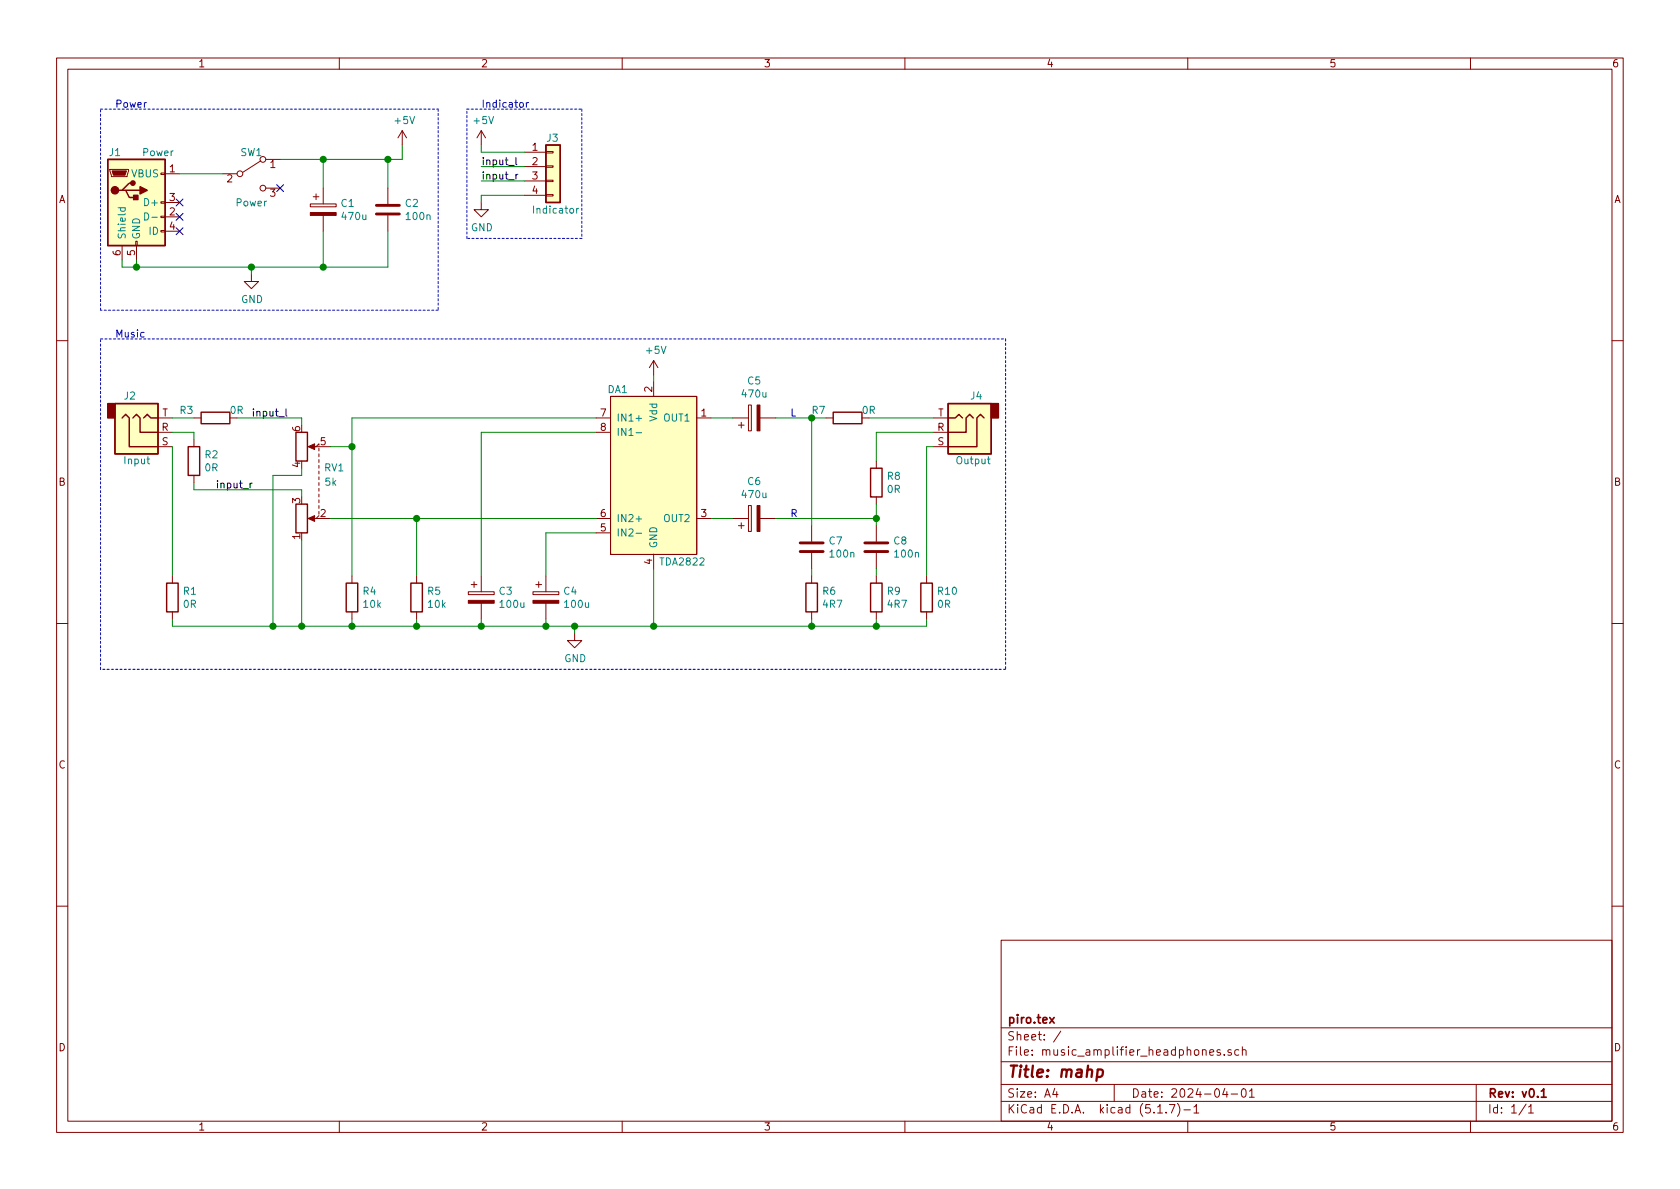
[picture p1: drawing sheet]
<svg xmlns="http://www.w3.org/2000/svg" width="297mm" height="210mm" viewBox="0 0 297 210" stroke-linecap="round" stroke-linejoin="round" font-family="sans-serif">
<g fill="none" stroke="#840000" stroke-width=".18">
<path d="M10 10.3h277v189.9h-277zM12 12.2h273v186.1h-273zM60 10.3v1.9M110 10.3v1.9M160 10.3v1.9M210 10.3v1.9M260 10.3v1.9M19.4 30h3.3v.2l-.2 1h-2.8zM28.4 38.2h.8v.3h-.8zM28.4 35.7h.8v.2h-.8zM28.4 30.6h.8v.3h-.8zM29.2 30.7h2.5"/>
<path d="M29.2 38.3h2.5M29.2 35.8h2.5M39.4 30.7h2.5M46.1 28.4l-3.2 2.1M47 28.2h2.5M47 33.3h2.5M54.9 36.1h4.5v.5h-4.5zM55.4 34.8h1M55.9 34.3v1M57.1 33.3v2.8M57.1 38.1v2.8M68.6 33.3v2.8"/>
<path d="M68.6 38.1v2.8M71.1 23.1l-.7 1.3M71.1 23.1v2.5M71.1 23.1l.8 1.3M85.1 35.8v1.3h1.3l-1.3 1.2-1.3-1.2h1.3M85.1 23.1l-.8 1.3M85.1 23.1v2.5M85.1 23.1l.8 1.3M92.7 26.9h3.8M92.7 29.5h3.8M92.7 32h3.8M92.7 34.5h3.8"/>
<path d="M96.5 34.4h1.3v.3h-1.3zM96.5 31.9h1.3v.2h-1.3zM96.5 26.8h1.3v.2h-1.3zM96.5 29.3h1.3v.3h-1.3zM21.6 43.4v2.6M24 42.7h.3v.7h-.3zM24.1 43.4v2.6M28.4 40.8h.8v.2h-.8zM29.2 40.9h2.5M44.4 48.5v1.3h1.3l-1.3 1.2-1.2-1.2h1.2M10 60.2h2M27.9 76.4h2.6"/>
<path d="M27.9 79h2.6M27.9 73.9h2.6M34.3 77.7v1.3M34.3 73.9h1.3M40.6 73.9h1.3M54.9 79h3.5M56.4 78.7v-.2l-.5 .5M56.4 79.2v.6M105.4 76.4h2.5M105.4 73.9h2.5M107.9 70.1h15.3v27.9h-15.3zM115.6 63.7l-.8 1.3"/>
<path d="M115.6 63.7v2.6M115.6 67.6v2.5M115.6 63.7l.7 1.3M123.2 73.9h2.5M129.5 73.9h2.8M130.6 75.2h1M131.1 74.7v1M132.3 71.6h.5v4.6h-.5zM134.4 73.9h2.8M146 73.9h1.3M152.4 73.9h1.3M165.1 76.4h2.5"/>
<path d="M165.1 79h2.5M165.1 73.9h2.5M285 60.2h2M34.3 84.1v1.2M54.9 91.7h3.5M56.4 91.2l-.5 .5M56.4 80.3v.5M56.4 81.3v.5M56.4 82.3v.5M56.4 83.3v.5M56.4 84.3v.5M56.4 85.3v.5"/>
<path d="M56.4 86.4v.5M56.4 87.4v.5M56.4 88.4v.5M56.4 89.4v.5M105.4 91.7h2.5M105.4 94.2h2.5M115.6 98v2.6M123.2 91.7h2.5M129.5 91.7h2.8M130.6 93h1M131.1 92.5v1M132.3 89.4h.5v4.6h-.5z"/>
<path d="M134.4 91.7h2.8M143.5 93v2.8M143.5 97.8v2.8M154.9 81.5v1.3M154.9 87.9v1.2M154.9 93v2.8M154.9 97.8v2.8M10 110.3h2M30.5 101.8v1.3M30.5 108.2v1.3M62.2 101.8v1.3M62.2 108.2v1.3"/>
<path d="M73.7 101.8v1.3M73.7 108.2v1.3M82.8 104.6h4.6v.6h-4.6zM83.3 103.4h1M83.8 102.9v1M85.1 101.8v2.8M85.1 106.7v2.8M94.2 104.6h4.6v.6h-4.6zM94.7 103.4h1.1M95.2 102.9v1M96.5 101.8v2.8M96.5 106.7v2.8"/>
<path d="M101.6 112v1.3h1.3l-1.3 1.2-1.3-1.2h1.3M143.5 101.8v1.3M143.5 108.2v1.3M154.9 101.8v1.3M154.9 108.2v1.3M163.8 101.8v1.3M163.8 108.2v1.3M285 110.3h2M10 160.2h2M177 166.3h108v32h-108zM285 160.2h2M60 198.3v1.9"/>
<path d="M110 198.3v1.9M160 198.3v1.9M177 194.8h108M177 191.8h108M177 187.8h108M177 181.8h108M186.5 192.5l-.4 1h1M186.8 193v1M187.6 182.3l-1.3 2M197 191.8v3M204.7 196.8h.8M206.2 196.7v.1"/>
<path d="M206.8 195.3h.9l-.6 1.5M208.2 195.1a1.71 1.71 0 0 1 0 2.3M209.3 196.3h1.2M210 198.3v1.9M211.1 195.8l.4-.5v1.5M211.1 196.8h.9M213.9 186.1l.7-.1-.1-.3-.4-.1-.2 .2 .1 .7h.5M215.7 185.7a.37 .37 0 0 0-.5 .1v.2l.5 .2 .1 .1-.2 .3-.4-.1M216.5 186.5v.1M216.6 192.5l-.4 1h.9M216.9 193v1M217.7 185.7a.37 .37 0 0 0-.6 .1l.1 .2 .5 .2 .1 .1-.3 .3-.4-.1"/>
<path d="M217.7 193.5h1.1M219 185.7l-.4-.1-.3 .3 .1 .6 .2 .1 .4-.1M219.6 192.7l.4-.2a.94 .94 0 0 1 0 1.5 .82 .82 0 0 1-.4-1.3zM219.7 185.7a.37 .37 0 0 1 .6 .1v.8M219.7 185.1v1.5M220.9 193l.4-.5v1.5M220.9 194h.9M260 198.3v1.9M261 191.8v6.5M269.8 195.2l-1.2 2M270.3 195.8l.4-.5v1.5M270.3 196.8h.8"/>
<circle cx="42.4" cy="30.7" r=".51"/>
<circle cx="46.5" cy="28.2" r=".51"/>
<circle cx="46.5" cy="33.3" r=".51"/>
</g>
<path d="M185.6 179.9l.8 1M186.4 179.9l-.8 1M272.5 193l.4-.5v1.5M272.5 194h.9" fill="none" stroke="#840000" stroke-width=".3"/>
<path d="M194.1 189.2a.68 .68 0 0 1 .8 .1v.8a.66 .66 0 0 1-.9 .2M194.1 189.1l-.2 2" fill="none" stroke="#840000" stroke-width=".41"/>
<g fill="none" stroke="#840000" stroke-width=".25">
<path d="M19 28.2h10.2v15.2h-10.2zM21.6 33.6h.6l.7 1.3h1.2M22.2 33.6h2.6M23.5 32.4h-.6l-1.3 1.2h-.6M96.5 25.6h2.6v10.2h-2.6zM20.3 71.4h7.6v8.9h-7.6zM21.6 73.9l.6-.6 .7 .6v5.1h5M23.5 73.9l.6-.6 .7 .6v2.5h3.1M25.4 73.9l.6-.6 .7 .6h1.2M33.3 79h2v5.1h-2zM35.6 72.9h5v2h-5zM52.3 76.4h2.1v5.1h-2.1z"/>
<path d="M147.3 72.9h5.1v2h-5.1zM167.6 71.4h7.7v8.9h-7.7zM167.6 73.9h1.3l.6-.6 .7 .6M172.1 73.9l-.7-.6-.6 .6v2.5h-3.2M174 73.9l-.6-.6-.7 .6v5.1h-5.1M52.3 89.1h2.1v5.1h-2.1zM153.9 82.8h2.1v5.1h-2.1zM29.5 103.1h2v5.1h-2zM61.2 103.1h2v5.1h-2zM72.6 103.1h2.1v5.1h-2.1zM142.5 103.1h2v5.1h-2zM153.9 103.1h2.1v5.1h-2.1z"/>
<path d="M162.8 103.1h2v5.1h-2z"/>
</g>
<g fill="#ffffc2" stroke="#ffffc2" stroke-width=".18">
<path d="M167.6 71.4h7.7v8.9h-7.7z"/>
<path d="M19 28.2h10.2v15.2h-10.2z"/>
<path d="M96.5 25.6h2.6v10.2h-2.6z"/>
<path d="M107.9 70.1h15.3v27.9h-15.3z"/>
<path d="M20.3 71.4h7.6v8.9h-7.6z"/>
</g>
<g fill="#840000" stroke="#840000" stroke-width=".25">
<path d="M175.3 71.4h1.2v2.5h-1.2z"/>
<path d="M23.6 34.5h.8v.8h-.8z"/>
<path d="M24.8 33l1.2 .6-1.2 .7z"/>
<path d="M19 71.4h1.3v2.5h-1.3z"/>
<circle cx="20.3" cy="33.6" r=".63"/>
<circle cx="23.5" cy="32.4" r=".38"/>
</g>
<path d="M66.5 37.8h4.1M66.5 36.3h4.1M141.5 97.5h4M141.5 96h4M152.9 97.5h4.1M152.9 96h4.1" fill="none" stroke="#840000" stroke-width=".51"/>
<g fill="#840000" stroke="#840000" stroke-width=".18">
<path d="M19.8 30.2h2.6l-.3 .8h-2z"/>
<path d="M54.5 91.7l1.1-.5v1z"/>
<path d="M54.5 79l1.1-.5v1z"/>
<path d="M94.2 106.2h4.6v.5h-4.6z"/>
<path d="M82.8 106.2h4.6v.5h-4.6z"/>
<path d="M133.9 89.4h.5v4.6h-.5z"/>
<path d="M133.9 71.6h.5v4.6h-.5z"/>
<path d="M54.9 37.6h4.5v.5h-4.5z"/>
</g>
<path d="M20.9 36.7h1.2M21.4 36.7l-.1 .4 .2 .3 .6-.1v-.6M25.6 37.6a.64 .64 0 0 1 .7 .7 .64 .64 0 0 1-.7 .6zM26.8 38.4h1M102 36.8v.9M102.3 36.8l-.3 .3M112.5 74h.9M112.5 76.5h.9M112.5 94.3h.9M112.5 91.8h.9" fill="none" stroke="#008484" stroke-width=".18"/>
<path d="M17.8 19.3h59.7M77.5 19.3v35.6M82.5 19.3h20.4M102.9 19.3v22.9M17.8 59.9h160M17.8 54.9v-35.6M77.5 54.9h-59.7M82.5 42.2v-22.9M102.9 42.2h-20.4M177.8 59.9v58.5M17.8 118.4v-58.5M177.8 118.4h-160" fill="none" stroke="#0000c2" stroke-width=".18" stroke-dasharray=".4 .4"/>
<g fill="none" stroke="#008400" stroke-width=".18">
<path d="M31.7 30.7h7.7M57.1 28.2v5.1M68.6 28.2v5.1M71.1 25.6v2.6h-21.6M85.1 25.6v1.3h7.6M85.1 32h7.6M85.1 29.5h7.6M92.7 34.5h-7.6v1.3M24.1 46v1.2M44.4 47.2v1.3M57.1 40.9v6.3M68.6 40.9v6.3h-47v-1.2"/>
<path d="M30.5 73.9h3.8M30.5 79v22.8M30.5 76.4h3.8v1.3M41.9 73.9h11.4v1.3M58.4 79h3.8M105.4 73.9h-43.2v27.9M105.4 76.4h-20.3v25.4M115.6 66.3v1.3M125.7 73.9h3.8M137.2 73.9h8.8M143.5 73.9v19.1M153.7 73.9h11.4"/>
<path d="M165.1 76.4h-10.2v5.1M165.1 79h-1.3v22.8M34.3 85.3v1.3h19v1.3M53.3 82.8v1.3h-5v26.6M53.3 95.5v15.2M58.4 91.7h47M73.7 91.7v10.1M105.4 94.2h-8.9v7.6M125.7 91.7h3.8M137.2 91.7h17.7M154.9 89.1v3.9M30.5 109.5v1.2h133.3v-1.2"/>
<path d="M62.2 109.5v1.2M73.7 109.5v1.2M85.1 109.5v1.2M96.5 109.5v1.2M101.6 110.7v1.3M115.6 100.6v10.1M143.5 100.6v1.2M143.5 109.5v1.2M154.9 100.6v1.2M154.9 109.5v1.2"/>
</g>
<path d="M89.9 29.3h1M91.2 27.9v1.1l.2 .1M91.2 30.8v.9M91.6 30.8l-.3 .1-.1 .2M49.3 73.7h1M50.6 72.3v1.1l.1 .2M44.2 85.4v.9M44.6 85.4l-.3 .1-.1 .2" fill="none" stroke="#000" stroke-width=".18"/>
<path d="M92 18.2l.3-.1 .2 .2v.4l-.1 .2-.3 .1-.2-.2v-.4zM93.1 18.1v.9M93.4 18.1l-.3 .3" fill="none" stroke="#0000c2" stroke-width=".18"/>
<g fill="#008400" stroke="#008400" stroke-width=".25">
<circle cx="143.5" cy="110.7" r=".51"/>
<circle cx="48.3" cy="110.7" r=".51"/>
<circle cx="154.9" cy="110.7" r=".51"/>
<circle cx="143.5" cy="73.9" r=".51"/>
<circle cx="96.5" cy="110.7" r=".51"/>
<circle cx="44.5" cy="47.2" r=".51"/>
<circle cx="101.6" cy="110.7" r=".51"/>
<circle cx="115.6" cy="110.7" r=".51"/>
<circle cx="85.1" cy="110.7" r=".51"/>
<circle cx="73.7" cy="91.7" r=".51"/>
<circle cx="68.6" cy="28.2" r=".51"/>
<circle cx="62.2" cy="79" r=".51"/>
<circle cx="154.9" cy="91.7" r=".51"/>
<circle cx="73.7" cy="110.7" r=".51"/>
<circle cx="24.1" cy="47.2" r=".51"/>
<circle cx="62.2" cy="110.7" r=".51"/>
<circle cx="57.2" cy="28.2" r=".51"/>
<circle cx="57.2" cy="47.2" r=".51"/>
<circle cx="53.3" cy="110.7" r=".51"/>
</g>
<path d="M31.1 35.2l1.3 1.2M31.1 37.7l1.3 1.3M32.4 35.2l-1.3 1.2M32.4 37.7l-1.3 1.3M48.9 32.7l1.2 1.2M50.1 32.7l-1.2 1.2M31.1 40.3l1.3 1.2M32.4 40.3l-1.3 1.2" fill="none" stroke="#000084" stroke-width=".18"/>
<text font-size="2.8" fill="#840000" x="178" y="190.5">Title: mahp</text>
<g font-size="2.1" fill="#840000">
<text x="178" y="184">Sheet: /</text>
<text x="178" y="181">piro.tex</text>
<text x="178" y="186.7">File: music_amplifier_headphones.sch</text>
<text x="178" y="196.9">KiCad E.D.A. kicad (5.1.7)-1</text>
<text x="178" y="194.1">Size: A4</text>
<text x="200" y="194.1">Date: 2024-04-01</text>
<text x="263" y="194.1">Rev: v0.1</text>
<text x="263" y="196.9">Id: 1/1</text>
</g>
<g font-size="1.8" fill="#840000">
<text x="35" y="11.9">1</text>
<text x="85" y="11.9">2</text>
<text x="135" y="11.9">3</text>
<text x="185" y="11.9">4</text>
<text x="235" y="11.9">5</text>
<text x="285" y="11.9">6</text>
<text x="47.8" y="29.7">1</text>
<text x="94.1" y="26.7">1</text>
<text x="94.1" y="29.2">2</text>
<text x="10.4" y="35.9">A</text>
<text x="30" y="30.5">1</text>
<text x="30" y="35.6">3</text>
<text x="40.2" y="32.3">2</text>
<text x="47.8" y="34.8">3</text>
<text x="94.1" y="31.7">3</text>
<text x="94.1" y="34.3">4</text>
<text x="285.4" y="35.9">A</text>
<text x="30" y="38.1">2</text>
<text x="30" y="40.6">4</text>
<text x="21.3" y="45.2" transform="rotate(-90 21.3 45.2)">6</text>
<text x="23.9" y="45.2" transform="rotate(-90 23.9 45.2)">5</text>
<text x="115.3" y="69.3" transform="rotate(-90 115.3 69.3)">2</text>
<text x="28.6" y="76.2">R</text>
<text x="28.7" y="73.7">T</text>
<text x="53.1" y="76.3" transform="rotate(-90 53.1 76.3)">6</text>
<text x="106.2" y="73.7">7</text>
<text x="106.2" y="76.2">8</text>
<text x="124" y="73.7">1</text>
<text x="165.7" y="76.2">R</text>
<text x="165.8" y="73.7">T</text>
<text x="28.6" y="78.7">S</text>
<text x="53.1" y="82.6" transform="rotate(-90 53.1 82.6)">4</text>
<text x="56.7" y="78.7">5</text>
<text x="165.8" y="78.7">S</text>
<text x="10.4" y="85.9">B</text>
<text x="53.1" y="89" transform="rotate(-90 53.1 89)">3</text>
<text x="285.4" y="85.9">B</text>
<text x="53.1" y="95.3" transform="rotate(-90 53.1 95.3)">1</text>
<text x="56.7" y="91.4">2</text>
<text x="106.2" y="94">5</text>
<text x="106.2" y="91.4">6</text>
<text x="124" y="91.4">3</text>
<text x="115.3" y="99.8" transform="rotate(-90 115.3 99.8)">4</text>
<text x="10.4" y="135.9">C</text>
<text x="285.4" y="135.9">C</text>
<text x="10.4" y="185.9">D</text>
<text x="285.4" y="185.9">D</text>
<text x="35" y="199.9">1</text>
<text x="85" y="199.9">2</text>
<text x="135" y="199.9">3</text>
<text x="185" y="199.9">4</text>
<text x="235" y="199.9">5</text>
<text x="285" y="199.9">6</text>
</g>
<g font-size="1.8" fill="#0000c2">
<text x="20.3" y="19">Power</text>
<text x="85.1" y="19">Indicator</text>
<text x="20.3" y="59.7">Music</text>
<text x="139.7" y="73.7">L</text>
<text x="139.7" y="91.4">R</text>
</g>
<g font-size="1.8" fill="#008484">
<text x="69.9" y="21.9">+5V</text>
<text x="83.9" y="21.9">+5V</text>
<text x="19.4" y="27.6">J1</text>
<text x="25.3" y="27.6">Power</text>
<text x="42.5" y="27.6">SW1</text>
<text x="96.7" y="25.1">J3</text>
<text x="23.3" y="31.4">VBUS</text>
<text x="25.9" y="36.4">D+</text>
<text x="26.4" y="41.5">ID</text>
<text x="41.8" y="36.5">Power</text>
<text x="60.4" y="36.6">C1</text>
<text x="60.6" y="38.9">470u</text>
<text x="71.7" y="36.6">C2</text>
<text x="72" y="38.9">100n</text>
<text x="83.3" y="40.9">GND</text>
<text x="94.5" y="37.8">Indicator</text>
<text x="22.2" y="42.4" transform="rotate(-90 22.2 42.4)">Shield</text>
<text x="24.8" y="42.4" transform="rotate(-90 24.8 42.4)">GND</text>
<text x="42.6" y="53.6">GND</text>
<text x="114.4" y="62.6">+5V</text>
<text x="22" y="70.7">J2</text>
<text x="107.5" y="69.5">DA1</text>
<text x="131.3" y="70.3">470u</text>
<text x="132.2" y="68">C5</text>
<text x="171.7" y="70.7">J4</text>
<text x="31.9" y="73.2">R3</text>
<text x="40.7" y="73.2">0R</text>
<text x="109" y="74.5">IN1+</text>
<text x="109" y="77.1">IN1-</text>
<text x="116.2" y="74.5" transform="rotate(-90 116.2 74.5)">Vdd</text>
<text x="117.4" y="74.5">OUT1</text>
<text x="143.6" y="73.2">R7</text>
<text x="152.5" y="73.2">0R</text>
<text x="22" y="82.1">Input</text>
<text x="36.3" y="81">R2</text>
<text x="36.3" y="83.4">0R</text>
<text x="57.4" y="83.4">RV1</text>
<text x="169.2" y="82.1">Output</text>
<text x="57.5" y="85.9">5k</text>
<text x="131.3" y="88.1">470u</text>
<text x="132.2" y="85.8">C6</text>
<text x="156.9" y="84.9">R8</text>
<text x="156.9" y="87.2">0R</text>
<text x="109" y="94.9">IN2-</text>
<text x="109" y="92.3">IN2+</text>
<text x="117.4" y="92.3">OUT2</text>
<text x="116.2" y="97" transform="rotate(-90 116.2 97)">GND</text>
<text x="116.9" y="100">TDA2822</text>
<text x="146.6" y="96.3">C7</text>
<text x="146.9" y="98.6">100n</text>
<text x="158.1" y="96.3">C8</text>
<text x="158.3" y="98.6">100n</text>
<text x="32.5" y="105.2">R1</text>
<text x="32.5" y="107.5">0R</text>
<text x="64.2" y="105.2">R4</text>
<text x="64.3" y="107.5">10k</text>
<text x="75.6" y="105.2">R5</text>
<text x="75.8" y="107.5">10k</text>
<text x="88.3" y="105.2">C3</text>
<text x="88.5" y="107.5">100u</text>
<text x="99.7" y="105.2">C4</text>
<text x="100" y="107.5">100u</text>
<text x="145.5" y="105.2">R6</text>
<text x="145.6" y="107.5">4R7</text>
<text x="156.9" y="105.2">R9</text>
<text x="157" y="107.5">4R7</text>
<text x="165.8" y="107.5">0R</text>
<text x="165.9" y="105.2">R10</text>
<text x="99.8" y="117.1">GND</text>
</g>
<g font-size="1.8">
<text x="85.1" y="29.2">input_l</text>
<text x="85.1" y="31.7">input_r</text>
<text x="44.4" y="73.7">input_l</text>
<text x="38.1" y="86.4">input_r</text>
</g>
</svg>
